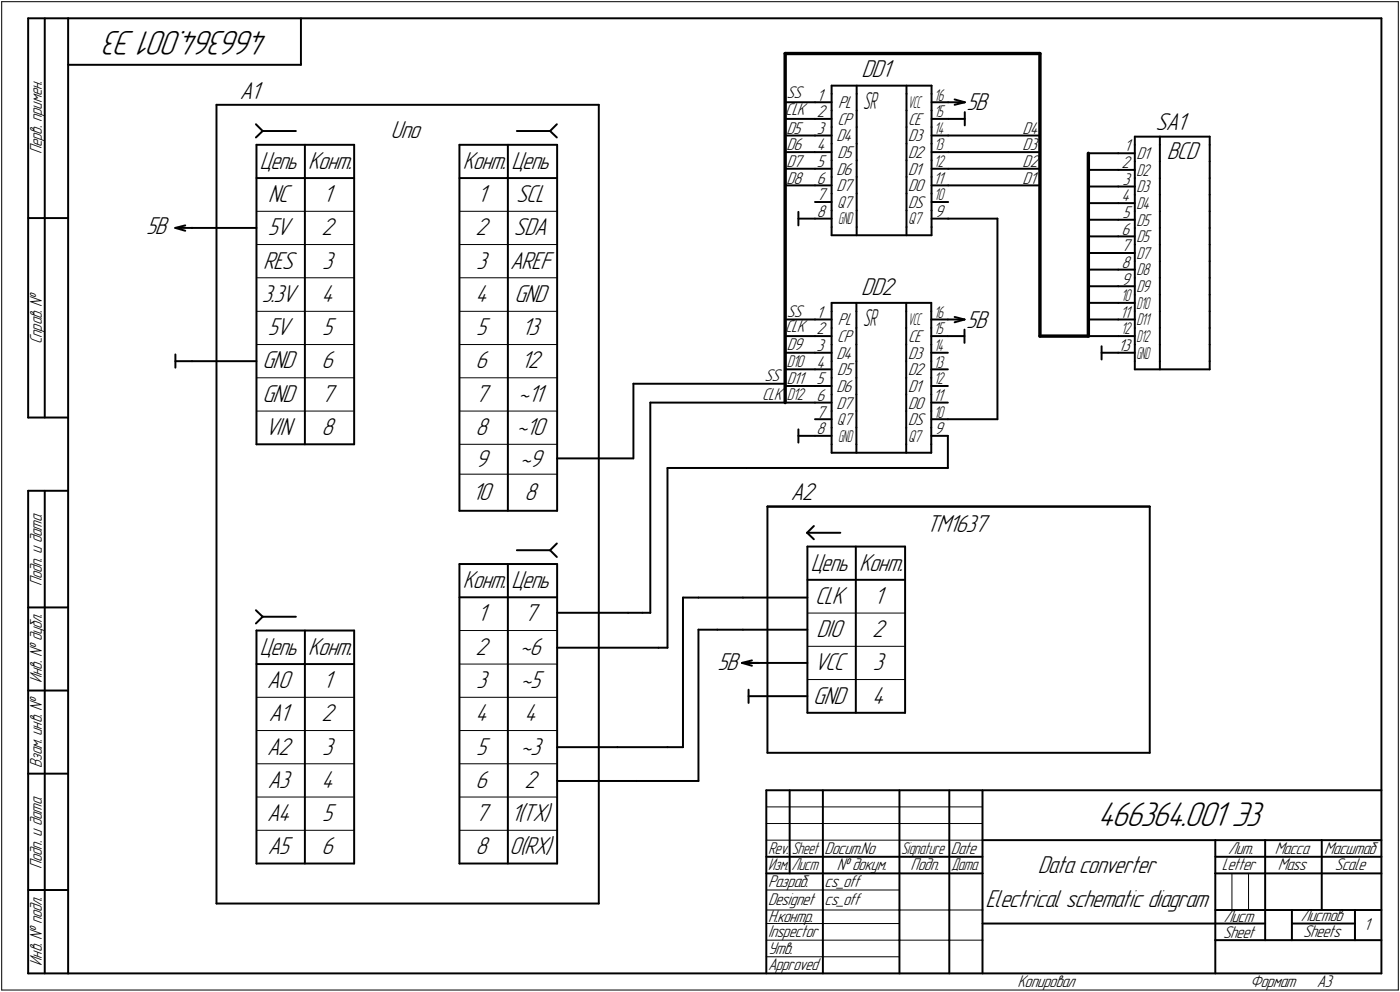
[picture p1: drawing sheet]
<svg xmlns="http://www.w3.org/2000/svg" width="421mm" height="298mm" viewBox="0 0 421 298" stroke-linecap="round" stroke-linejoin="round" font-family="sans-serif">
<g fill="none" stroke="#000" stroke-width=".59">
<path d="M8.5 5.5v120zM8.5 5.5h12zM13.5 5.5v120zM20.5 5.5v287zM20.5 5.5h395zM20.5 19.5h70zM90.5 5.5v14zM415.5 5.5v287zM65.1 31.5v240zM65.1 31.5h115zM77 37.3l2 2.1zM79 39.4h10z"/>
<path d="M155.4 39.4h10zM165.4 39.4l2.1 1.9zM167.5 37.3l-2.1 2.1zM180.1 31.5v240zM236.1 35.7h9zM236.1 30.7h9zM245.1 30.7h5zM245.1 35.7h5zM250.1 25.7h30.1zM250.1 25.7v2.5zM250.1 28.2v5zM250.1 33.2v5z"/>
<path d="M250.1 38.2v5zM257.6 25.7v2.5zM257.6 28.2v5zM257.6 33.2v5zM257.6 38.2v5zM272.6 25.7v2.5zM272.6 28.2v5zM272.6 33.2v5zM272.6 38.2v5zM280.2 25.7v2.5zM280.2 28.2v5zM280.2 30.7h5z"/>
<path d="M280.2 33.2v5zM280.2 35.7h5zM280.2 38.2v5zM285.2 30.7h5zM285.2 35.7h5zM287.1 29.9l3.1 .8zM287.1 31.5l3.1-.8zM290.2 33.7v4zM77 41.3l2-1.9zM77.1 53.5h29.4zM77.1 43.5h29.4zM77.1 43.5v90z"/>
<path d="M91.7 43.5v90zM106.5 43.5v90zM138.2 53.5h29.4zM138.2 43.5h29.4zM138.2 43.5v110zM152.7 43.5v110zM167.6 43.5v110zM236.1 40.7h9zM236.1 45.7h9zM236.1 50.7h9zM236.1 55.7h9zM245.1 40.7h5z"/>
<path d="M245.1 45.7h5zM245.1 50.7h5zM245.1 55.7h5zM250.1 43.2v5zM250.1 48.2v5zM250.1 53.2v5zM250.1 58.2v5zM257.6 43.2v5zM257.6 48.2v5zM257.6 53.2v5zM257.6 58.2v5zM272.6 43.2v5z"/>
<path d="M272.6 48.2v5zM272.6 53.2v5zM272.6 58.2v5zM280.2 40.7h5zM280.2 43.2v5zM280.2 45.7h5zM280.2 48.2v5zM280.2 50.7h5zM280.2 53.2v5zM280.2 55.7h5zM280.2 58.2v5zM285.2 40.7h27.6z"/>
<path d="M285.2 45.7h27.6zM285.2 50.7h27.6zM285.2 55.7h27.6zM327.3 56h9zM327.3 51.1h9zM327.3 46.1h9zM336.3 46.1h5zM336.3 51.1h5zM336.3 56h5zM341.3 41.1h22.5zM341.3 41.1v2.4zM341.3 43.5v5z"/>
<path d="M341.3 48.5v5zM341.3 53.5v5zM341.3 58.5v5zM348.8 41.1v2.4zM348.8 43.5v5zM348.8 48.5v5zM348.8 53.5v5zM348.8 58.5v5zM363.8 41.1v2.4zM363.8 43.5v5zM363.8 48.5v5zM363.8 53.5v5z"/>
<path d="M363.8 58.5v5zM8.5 65.5h12zM52.7 68.5l3 .8zM52.7 68.5l3-.8zM52.7 68.5h5zM57.7 68.5h19.4zM240.1 63.7v4zM240.1 65.7h5zM245.1 60.7h5zM245.1 65.7h5zM250.1 63.2v5zM250.1 70.7h30.1z"/>
<path d="M250.1 68.2v2.5zM257.6 63.2v5zM257.6 68.2v2.5zM272.6 63.2v5zM272.6 68.2v2.5zM280.2 60.7h5zM280.2 63.2v5zM280.2 65.7h5zM280.2 68.2v2.5zM285.2 65.7h14.8zM300 65.7v60.3zM327.3 76h9z"/>
<path d="M327.3 71h9zM327.3 66h9zM327.3 61h9zM336.3 61h5zM336.3 66h5zM336.3 71h5zM336.3 76h5zM341.3 63.5v5zM341.3 68.5v5zM341.3 73.5v5zM341.3 78.5v5zM348.8 63.5v5z"/>
<path d="M348.8 68.5v5zM348.8 73.5v5zM348.8 78.5v5zM363.8 63.5v5zM363.8 68.5v5zM363.8 73.5v5zM363.8 78.5v5zM236.1 96h9zM245.1 96h5zM250.1 91h30zM250.1 91v2.6zM250.1 93.6v5z"/>
<path d="M250.1 98.6v4.9zM257.6 91v2.6zM257.6 93.6v5zM257.6 98.6v4.9zM272.5 91v2.6zM272.5 93.6v5zM272.5 98.6v4.9zM280.1 91v2.6zM280.1 93.6v5zM280.1 96h5zM280.1 98.6v4.9zM285.1 96h5z"/>
<path d="M287.1 95.2l3 .8zM287.1 96.9l3-.9zM290.1 99.1v3.9zM327.3 96h9zM327.3 91h9zM327.3 86h9zM327.3 81h9zM336.3 81h5zM336.3 86h5zM336.3 91h5zM336.3 96h5zM341.3 83.5v5.1z"/>
<path d="M341.3 88.6v5zM341.3 93.6v5zM341.3 98.6v4.9zM348.8 83.5v5.1zM348.8 88.6v5zM348.8 93.6v5zM348.8 98.6v4.9zM363.8 83.5v5.1zM363.8 88.6v5zM363.8 93.6v5zM363.8 98.6v4.9zM52.7 106.5v4z"/>
<path d="M52.7 108.5h5zM57.7 108.5h19.4zM190.5 115.3h45.6zM190.5 115.3v22.5zM236.1 106h9zM236.1 101h9zM236.1 111h9zM236.1 116h9zM245.1 101h5zM245.1 106h5zM245.1 111h5zM245.1 116h5z"/>
<path d="M250.1 103.5v5zM250.1 108.5v5zM250.1 113.5v5zM250.1 118.5v5zM257.6 103.5v5zM257.6 108.5v5zM257.6 113.5v5zM257.6 118.5v5zM272.5 103.5v5zM272.5 108.5v5zM272.5 113.5v5zM272.5 118.5v5z"/>
<path d="M280.1 101h5zM280.1 103.5v5zM280.1 106h5zM280.1 108.5v5zM280.1 111h5zM280.1 113.5v5zM280.1 116h5zM280.1 118.5v5zM285.1 101h5zM321.3 101h6zM327.3 101h9zM331.3 104.1v3.9z"/>
<path d="M331.3 106h5zM336.3 101h5zM336.3 106h5zM341.3 103.5v5zM341.3 108.5v2.5zM341.3 111h22.5zM348.8 103.5v5zM348.8 108.5v2.5zM363.8 103.5v5zM363.8 108.5v2.5zM8.5 125.5h12zM77.1 133.5h29.4z"/>
<path d="M167.6 137.8h22.8zM195.6 121h40.5zM195.6 121v63.1zM236.1 121h9zM240.1 129v4zM240.1 131h5zM245.1 121h5zM245.1 126h5zM245.1 131h5zM250.1 123.5v5zM250.1 128.5v5zM250.1 136.1h30z"/>
<path d="M250.1 133.5v2.6zM257.6 123.5v5zM257.6 128.5v5zM257.6 133.5v2.6zM272.5 123.5v5zM272.5 128.5v5zM272.5 133.5v2.6zM280.1 121h5zM280.1 123.5v5zM280.1 126h5zM280.1 128.5v5zM280.1 131h5z"/>
<path d="M280.1 133.5v2.6zM285.1 131v9.6zM285.1 126h14.9zM8.5 147.5v145zM8.5 147.5h12zM13.5 147.5v145zM138.2 153.5h29.4zM200.7 140.6h23.8zM200.7 140.6v54zM224.5 140.6h60.6zM230.8 152.2v74zM230.8 152.2h115z"/>
<path d="M244.8 158.1l-2.1 2zM345.8 152.2v74zM138.2 179.5h29.4zM138.2 169.5h29.4zM138.2 169.5v90zM152.7 169.5v90zM155.4 165.4h10zM165.4 165.4l2.1 2zM167.5 163.3l-2.1 2.1zM167.6 169.5v90zM205.4 179.6h4.7zM205.4 179.6v44.9z"/>
<path d="M210.1 179.6h13.3zM223.4 179.6h19.4zM242.7 160.1h10zM242.7 160.1l2.1 2zM242.8 174.2h29.4zM242.8 164.3h29.4zM242.8 164.3v49.9zM257.4 164.3v49.9zM272.2 164.3v49.9zM8.5 182.5h12zM77 183.4l2 1.9zM77.1 199.6h29.4z"/>
<path d="M77.1 189.5h29.4zM77.1 189.5v70zM79 185.3h10zM79 185.3l-2 2.1zM91.7 189.5v70zM106.5 189.5v70zM167.6 194.6h30.4zM167.6 184.1h21.3zM188.9 184.1h4.3zM193.2 184.1h2.4zM198 194.6h2.7zM210.1 189.2h5.6z"/>
<path d="M210.1 189.2v45.5zM215.7 189.2h7.7zM223.2 199.2l2.9 .9zM223.2 199.2l2.9-.7zM223.2 199.2h5zM223.4 189.2h19.4zM223.4 199.2h19.4zM8.5 207.5h12zM225.1 209.2h17.7zM225.1 207.3v3.9zM242.8 214.2h29.4zM8.5 232.5h12z"/>
<path d="M167.6 234.7h23.7zM167.6 224.5h18.1zM185.7 224.5h15zM191.3 234.7h18.8zM200.7 224.5h4.7zM230.5 237.5h185zM230.5 237.5v55zM230.8 226.2h115zM237.5 237.5v25zM247.5 237.5v55zM270.5 237.5v25zM285.5 237.5v25z"/>
<path d="M295.5 237.5v25zM77.1 259.5h29.4zM138.2 259.5h29.4zM230.5 257.5h65zM295.5 252.5h70zM365.5 252.5h15zM365.5 252.5v10zM365.5 257.5h15zM380.5 252.5h17zM380.5 252.5v10zM380.5 257.5h17zM397.5 252.5h18z"/>
<path d="M397.5 252.5v10zM397.5 257.5h18zM8.5 267.5h12zM65.1 271.5h115zM230.5 262.5h40zM270.5 262.5h15zM270.5 262.5v11zM270.5 273.5v9zM285.5 262.5h10zM285.5 262.5v11zM285.5 273.5v9zM295.5 277.5h70z"/>
<path d="M295.5 262.5v11zM295.5 273.5v9zM365.5 262.5v20zM365.5 277.5h15zM365.5 273.5h15zM365.5 262.5h15zM380.5 262.5v11zM380.5 262.5h17zM380.5 273.5h8zM380.5 273.5v9zM388.5 273.5h19zM388.5 277.5h19z"/>
<path d="M388.5 273.5v9zM397.5 262.5v11zM397.5 262.5h18zM407.5 273.5h8zM407.5 273.5v9zM8.5 292.5h12zM20.5 292.5h395zM270.5 282.5v10zM285.5 282.5v10zM295.5 282.5v10zM365.5 282.5v10zM365.5 282.5h15z"/>
<path d="M380.5 282.5h8zM388.5 282.5h19zM407.5 282.5h8z"/>
</g>
<path d="M236.1 16.1v104.9zM236.1 16.1h76.7zM312.8 16.1v84.9zM327.3 46.1v54.9zM312.8 101h14.5z" fill="none" stroke="#000" stroke-width="1"/>
<g fill="none" stroke="#000" stroke-width=".3">
<path d="M.5 .5v297zM.5 .5h420zM420.5 .5v297zM77.1 63.5h29.4zM77.1 73.5h29.4zM138.2 63.5h29.4zM138.2 73.5h29.4zM77.1 83.5h29.4zM77.1 93.6h29.4zM138.2 83.5h29.4zM138.2 93.6h29.4zM77.1 103.5h29.4z"/>
<path d="M77.1 113.5h29.4zM138.2 103.5h29.4zM138.2 113.5h29.4zM77.1 123.5h29.4zM138.2 123.5h29.4zM138.2 133.5h29.4zM138.2 142.5h29.4zM138.2 189.5h29.4zM138.2 199.6h29.4zM242.8 184.2h29.4zM242.8 194.2h29.4zM77.1 209.5h29.4z"/>
<path d="M77.1 219.5h29.4zM138.2 209.5h29.4zM138.2 219.5h29.4zM242.8 204.2h29.4zM77.1 229.5h29.4zM77.1 239.5h29.4zM138.2 229.5h29.4zM138.2 239.5h29.4zM77.1 249.5h29.4zM138.2 249.5h29.4zM230.5 247.5h65zM230.5 252.5h65z"/>
<path d="M230.5 242.5h65zM230.5 267.5h40zM230.5 273.5h40zM230.5 277.5h40zM270.5 273.5h15zM285.5 273.5h10zM370.5 262.5v11zM375.5 262.5v11zM.5 297.5h420zM230.5 282.5h40zM230.5 287.5h40zM270.5 282.5h15z"/>
<path d="M285.5 282.5h10z"/>
</g>
<g font-size="10.9">
<text x="80.9" y="9.4" transform="rotate(-180 80.9 9.4)">466364.001 Э3</text>
<text x="330.1" y="248.1">466364.001 Э3</text>
</g>
<g font-size="7.8">
<text x="259.1" y="23.3">DD1</text>
<text x="72.1" y="29.6">A1</text>
<text x="290.6" y="33.2">5В</text>
<text x="117.5" y="41.4">Uno</text>
<text x="347.6" y="39.1">SA1</text>
<text x="350.9" y="47.9">BCD</text>
<text x="92.7" y="50.7">Конт.</text>
<text x="139.2" y="50.7">Конт.</text>
<text x="153.8" y="50.7">Цепь</text>
<text x="80.6" y="60.7">NC</text>
<text x="97.2" y="60.7">1</text>
<text x="143.6" y="60.7">1</text>
<text x="155.2" y="60.7">SCL</text>
<text x="44" y="70.3">5В</text>
<text x="80.5" y="70.7">5V</text>
<text x="96.7" y="70.7">2</text>
<text x="143.1" y="70.7">2</text>
<text x="154.6" y="70.7">SDA</text>
<text x="79.1" y="80.7">RES</text>
<text x="96.9" y="80.7">3</text>
<text x="143.3" y="80.7">3</text>
<text x="153.4" y="80.7">AREF</text>
<text x="259" y="88.6">DD2</text>
<text x="78.8" y="90.7">3.3V</text>
<text x="96.7" y="90.7">4</text>
<text x="143.1" y="90.7">4</text>
<text x="154.7" y="90.7">GND</text>
<text x="80.5" y="100.7">5V</text>
<text x="96.9" y="100.7">5</text>
<text x="143.3" y="100.7">5</text>
<text x="156.9" y="100.7">13</text>
<text x="290.6" y="98.5">5В</text>
<text x="78.9" y="110.7">GND</text>
<text x="96.7" y="110.7">6</text>
<text x="143.1" y="110.7">6</text>
<text x="156.8" y="110.7">12</text>
<text x="78.9" y="120.7">GND</text>
<text x="96.7" y="120.7">7</text>
<text x="143.1" y="120.7">7</text>
<text x="155.8" y="120.7">~11</text>
<text x="79.8" y="130.7">VIN</text>
<text x="96.7" y="130.7">8</text>
<text x="143.1" y="130.7">8</text>
<text x="155.2" y="130.7">~10</text>
<text x="143.1" y="140.2">9</text>
<text x="156.2" y="140.2">~9</text>
<text x="142.1" y="150.2">10</text>
<text x="157.7" y="150.2">8</text>
<text x="237.8" y="150.3">A2</text>
<text x="278.6" y="159.8">TM1637</text>
<text x="258.4" y="171.5">Конт.</text>
<text x="139.2" y="176.7">Конт.</text>
<text x="153.8" y="176.7">Цепь</text>
<text x="245.1" y="181.5">CLK</text>
<text x="262.9" y="181.5">1</text>
<text x="143.6" y="186.7">1</text>
<text x="157.7" y="186.7">7</text>
<text x="245.6" y="191.5">DIO</text>
<text x="262.3" y="191.5">2</text>
<text x="92.7" y="196.7">Конт.</text>
<text x="143.1" y="196.7">2</text>
<text x="156.2" y="196.7">~6</text>
<text x="215.8" y="201.3">5В</text>
<text x="244.9" y="201.5">VCC</text>
<text x="262.5" y="201.5">3</text>
<text x="80.3" y="206.7">A0</text>
<text x="97.2" y="206.7">1</text>
<text x="143.3" y="206.7">3</text>
<text x="156.4" y="206.7">~5</text>
<text x="244.6" y="211.5">GND</text>
<text x="262.3" y="211.5">4</text>
<text x="80.8" y="216.7">A1</text>
<text x="96.7" y="216.7">2</text>
<text x="143.1" y="216.7">4</text>
<text x="157.7" y="216.7">4</text>
<text x="80.3" y="226.7">A2</text>
<text x="96.9" y="226.7">3</text>
<text x="143.3" y="226.7">5</text>
<text x="156.4" y="226.7">~3</text>
<text x="80.5" y="236.7">A3</text>
<text x="96.7" y="236.7">4</text>
<text x="143.1" y="236.7">6</text>
<text x="157.7" y="236.7">2</text>
<text x="80.3" y="246.7">A4</text>
<text x="96.9" y="246.7">5</text>
<text x="143.1" y="246.7">7</text>
<text x="153.8" y="246.7">1(TX)</text>
<text x="80.5" y="256.7">A5</text>
<text x="96.7" y="256.7">6</text>
<text x="143.1" y="256.7">8</text>
<text x="153.3" y="256.7">0(RX)</text>
<text x="312.1" y="262.4">Data converter</text>
<text x="296.4" y="272.4">Electrical schematic diagram</text>
</g>
<g font-size="7.7">
<text x="78.1" y="50.7">Цепь</text>
<text x="243.8" y="171.5">Цепь</text>
<text x="78.1" y="196.7">Цепь</text>
</g>
<g font-size="7.5">
<text x="259.6" y="32.7">SR</text>
<text x="259.6" y="98">SR</text>
</g>
<g font-size="5.4">
<text x="236.5" y="29.5">SS</text>
<text x="236.1" y="34.5">CLK 2</text>
<text x="245.6" y="30.2">1</text>
<text x="252.1" y="32.5">PL</text>
<text x="236.5" y="40.2">D5</text>
<text x="245.6" y="40.2">3</text>
<text x="251.9" y="37.5">CP</text>
<text x="273.1" y="37.5">CE</text>
<text x="307.6" y="40.2">D4</text>
<text x="12.6" y="46.3" transform="rotate(-90 12.6 46.3)">Перв. примен.</text>
<text x="236.5" y="45.2">D6</text>
<text x="245.6" y="45.2">4</text>
<text x="251.6" y="42.5">D4</text>
<text x="251.9" y="47.5">D5</text>
<text x="273.1" y="42.5">D3</text>
<text x="273.1" y="47.5">D2</text>
<text x="307.6" y="45.2">D3</text>
<text x="338" y="45.5">1</text>
<text x="341.8" y="47.8">D1</text>
<text x="236.5" y="50.2">D7</text>
<text x="245.6" y="50.2">5</text>
<text x="251.6" y="52.5">D6</text>
<text x="273.1" y="52.5">D1</text>
<text x="307.6" y="50.2">D2</text>
<text x="337.3" y="50.5">2</text>
<text x="236.5" y="55.2">D8</text>
<text x="245.6" y="55.2">6</text>
<text x="251.6" y="57.5">D7</text>
<text x="273.1" y="57.5">D0</text>
<text x="280.7" y="55.2">11</text>
<text x="307.6" y="55.2">D1</text>
<text x="337.5" y="55.5">3</text>
<text x="245.6" y="60.2">7</text>
<text x="245.6" y="65.2">8</text>
<text x="273.1" y="62.5">DS</text>
<text x="281.1" y="65.2">9</text>
<text x="337.3" y="60.5">4</text>
<text x="337.5" y="65.5">5</text>
<text x="337.3" y="70.5">6</text>
<text x="337.3" y="75.5">7</text>
<text x="337.3" y="80.5">8</text>
<text x="337.3" y="85.5">9</text>
<text x="236.6" y="95.3">SS</text>
<text x="245.6" y="95.5">1</text>
<text x="336.9" y="95.5">11</text>
<text x="236.1" y="99.8">CLK 2</text>
<text x="252" y="97.8">PL</text>
<text x="12.6" y="103.4" transform="rotate(-90 12.6 103.4)">Справ. №</text>
<text x="236.6" y="105.3">D9</text>
<text x="245.6" y="105.5">3</text>
<text x="251.5" y="107.8">D4</text>
<text x="251.8" y="102.8">CP</text>
<text x="273.1" y="102.8">CE</text>
<text x="273.1" y="107.8">D3</text>
<text x="336.3" y="105.5">13</text>
<text x="245.6" y="110.5">4</text>
<text x="251.8" y="112.8">D5</text>
<text x="273.1" y="112.8">D2</text>
<text x="229.9" y="114.4">SS</text>
<text x="236.6" y="115.3">D11</text>
<text x="245.6" y="115.5">5</text>
<text x="251.5" y="117.8">D6</text>
<text x="273.1" y="117.8">D1</text>
<text x="229.2" y="120.3">CLK</text>
<text x="245.6" y="120.5">6</text>
<text x="245.6" y="125.5">7</text>
<text x="251.5" y="122.8">D7</text>
<text x="273.1" y="122.8">D0</text>
<text x="280.7" y="120.5">11</text>
<text x="245.6" y="130.5">8</text>
<text x="273.1" y="127.8">DS</text>
<text x="281.1" y="130.5">9</text>
<text x="12.6" y="176.1" transform="rotate(-90 12.6 176.1)">Подп. и дата</text>
<text x="12.6" y="205.2" transform="rotate(-90 12.6 205.2)">Инв. № дубл.</text>
<text x="12.6" y="230.9" transform="rotate(-90 12.6 230.9)">Взам. инв. №</text>
<text x="231.1" y="256.6">Rev.</text>
<text x="248" y="256.6">Docum.No</text>
<text x="286" y="256.6">Date</text>
<text x="369.3" y="256.6">Лит.</text>
<text x="383.4" y="256.6">Масса</text>
<text x="398.3" y="256.6">Масштаб</text>
<text x="12.6" y="261.1" transform="rotate(-90 12.6 261.1)">Подп. и дата</text>
<text x="251.6" y="261.6">№ докум.</text>
<text x="273.9" y="261.6">Подп.</text>
<text x="367.5" y="261.6">Letter</text>
<text x="384.3" y="261.6">Mass</text>
<text x="401.4" y="261.6">Scale</text>
<text x="231" y="266.6">Разраб.</text>
<text x="248" y="266.6">cs_off</text>
<text x="231" y="272.1">Designet</text>
<text x="248" y="272.1">cs_off</text>
<text x="231" y="277.1">Н.контр.</text>
<text x="231" y="281.6">I</text>
<text x="231.7" y="281.6">nspector</text>
<text x="367.8" y="281.9">Sheet</text>
<text x="368.1" y="277.1">Лист</text>
<text x="391.2" y="276.7">Листов</text>
<text x="391.9" y="281.6">Sheets</text>
<text x="410.2" y="279.6">1</text>
<text x="231" y="286.6">Утв.</text>
<text x="12.6" y="290.2" transform="rotate(-90 12.6 290.2)">Инв. № подл.</text>
<text x="231" y="291.6">Approved</text>
<text x="306" y="296.6">Копировал</text>
<text x="376" y="296.6">Формат</text>
<text x="396" y="296.6">A3</text>
</g>
<g font-size="5.3">
<text x="280.9" y="35.2">15</text>
<text x="281" y="30.2">16</text>
<text x="281" y="40.2">14</text>
<text x="280.9" y="45.2">13</text>
<text x="281" y="50.2">12</text>
<text x="341.8" y="52.8">D2</text>
<text x="341.8" y="57.8">D3</text>
<text x="251.8" y="62.5">Q7</text>
<text x="281" y="60.2">10</text>
<text x="341.8" y="62.8">D4</text>
<text x="273.1" y="67.5">Q7</text>
<text x="341.8" y="67.8">D5</text>
<text x="341.8" y="72.8">D5</text>
<text x="341.8" y="77.8">D7</text>
<text x="341.8" y="82.8">D8</text>
<text x="341.8" y="87.8">D9</text>
<text x="280.9" y="95.5">16</text>
<text x="337.1" y="90.5">10</text>
<text x="280.9" y="100.5">15</text>
<text x="337.1" y="100.5">12</text>
<text x="341.8" y="97.8">D11</text>
<text x="280.9" y="105.5">14</text>
<text x="236.6" y="110.3">D10</text>
<text x="280.9" y="110.5">13</text>
<text x="280.9" y="115.5">12</text>
<text x="236.6" y="120.3">D12</text>
<text x="280.9" y="125.5">10</text>
<text x="251.7" y="127.8">Q7</text>
<text x="273.1" y="132.8">Q7</text>
<text x="238.1" y="256.6">Sheet</text>
<text x="271" y="256.6">Signature</text>
<text x="231.1" y="261.6">Изм.</text>
<text x="238.1" y="261.6">Лист</text>
<text x="286.1" y="261.6">Дата</text>
</g>
<g font-size="5.2">
<text x="273.1" y="32.5">VCC</text>
<text x="252.1" y="67.5">GND</text>
<text x="341.8" y="92.8">D10</text>
<text x="273.1" y="97.8">VCC</text>
<text x="341.8" y="102.8">D12</text>
<text x="341.8" y="107.8">GND</text>
<text x="252.1" y="132.8">GND</text>
</g>
</svg>
